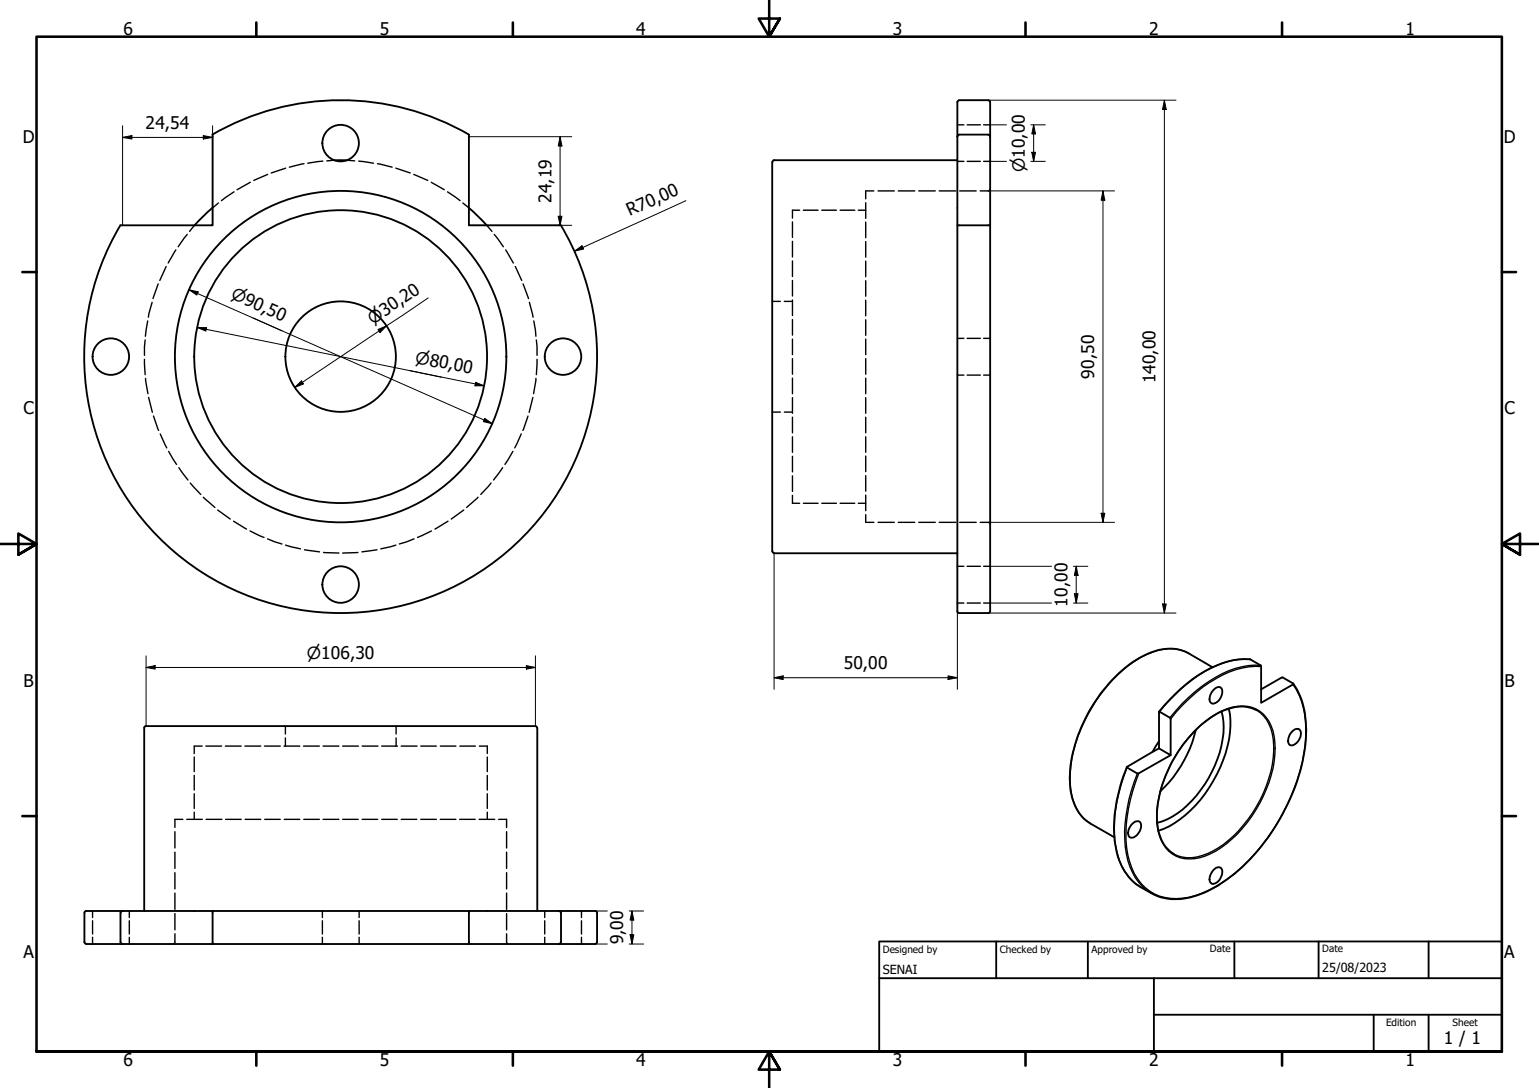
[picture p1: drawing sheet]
<svg xmlns="http://www.w3.org/2000/svg" width="420mm" height="297mm" viewBox="0 0 420 297" stroke-linecap="round" stroke-linejoin="round" font-family="sans-serif">
<!-- layer: Hidden (ISO) -->
<g fill="none" stroke="#000" stroke-width=".38">
<path d="M261.4 34.1h1.7M264 34.1h3.7M268.5 34.1h1.8M59.6 55.4l-1.6 1.4M63.9 52.4l-3.4 2.4M68.3 49.8l-3.6 2M73.1 47.6l-3.8 1.7M78 45.9l-4 1.3M83 44.7l-4 .9M88.1 44l-4.1 .6M91.2 43.7l-2 .2M94.8 43.7l2 .2"/>
<path d="M97.9 44l4.1 .6M103.1 44.7l4 .9M108.1 45.9l3.9 1.3M113 47.6l3.8 1.7M117.7 49.8l3.6 2M122.2 52.4l3.4 2.4M126.4 55.4l1.6 1.4M218.3 57.4h-2v2.1M219.3 57.4h4M224.3 57.4h4M229.4 57.4h4M234.3 57.4h2"/>
<path d="M236.3 55.4v4.2M238.6 52.1h-2.3v2.2M239.7 52.1h4.5M245.2 52.1h4.5M250.8 52.1h4.5M256.4 52.1h4.5M261.4 44.1h1.7M262 52.1h4.5M264 44.1h3.7M268.5 44.1h1.8M270.1 52.1h-2.5M270.3 51.6v.3"/>
<path d="M43.2 77.5l-1.4 4M45.3 72.8l-1.7 3.8M48 68.2l-2.1 3.6M51.1 64l-2.5 3.4M53.1 61.5l-1.3 1.7M132.9 61.5l1.4 1.7M134.9 64l2.5 3.4M138 68.2l2.1 3.6M140.7 72.8l1.7 3.8M142.8 77.5l1.5 4M216.3 60.6v4.2M216.3 65.9v4.3"/>
<path d="M216.3 71.2v4.3M216.3 76.6v4.2M236.3 60.6v4.3M236.3 66v4.2M236.3 71.3v4.3M236.3 76.6v4.3M39.4 98.1l.2 4.2M39.6 92.8l-.2 4.2M40.3 87.6l-.6 4.2M41.5 82.5l-1 4.1M144.5 82.5l1 4.1M145.7 87.6l.6 4.2"/>
<path d="M146.4 92.8l.2 4.2M146.6 98.1l-.2 4.2M210.8 82.3h2.2M214.1 82.3h2.2M216.3 81.9v4.3M216.3 87.2v4.3M216.3 92.6v4.2M216.3 97.9v4.3M236.3 82v4.2M236.3 87.3v4.3M236.3 92.6v4.2M236.3 97.9v4.3"/>
<path d="M261.4 92.4h1.7M264 92.4h3.7M268.5 92.4h1.8M39.8 103.3l.6 4.2M40.6 108.5l1 4.1M41.9 113.6l1.4 3.9M43.8 118.5l1.7 3.8M142.3 118.5l-1.8 3.8M144.1 113.6l-1.4 3.9M145.5 108.5l-1 4.1M146.3 103.3l-.6 4.2M210.8 112.5h2.2"/>
<path d="M214.1 112.5h2.2M216.3 103.2v4.3M216.3 108.6v4.2M216.3 113.9v4.3M216.3 119.2v4.3M236.3 103.2v4.3M236.3 108.6v4.2M236.3 113.9v4.3M236.3 119.2v4.3M261.4 102.4h1.7M264 102.4h3.7M268.5 102.4h1.8"/>
<path d="M46 123.2l2.2 3.6M48.8 127.7l2.5 3.3M51.9 131.9l2.9 3.1M55.5 135.7l3.2 2.8M59.4 139.2l3.5 2.5M126.6 139.2l-3.4 2.5M130.5 135.7l-3.1 2.8M134 131.9l-2.7 3.1M137.2 127.7l-2.5 3.3M140 123.2l-2.1 3.6M216.3 124.6v4.2M216.3 129.9v4.3"/>
<path d="M216.3 135.2v2.2h2M219.3 137.4h4M224.3 137.4h4M229.4 137.4h4M234.3 137.4h2M236.3 124.5v4.3M236.3 129.8v4.3M236.3 135.2v4.2M63.8 142.3l3.5 2.1M68.3 145l3.8 1.7M73 147.1l4 1.4M78 148.8l4 1"/>
<path d="M83.1 150.1l4.1 .6M88.3 150.8l4.2 .2M97.7 150.8l-4.2 .2M102.9 150.1l-4.1 .6M108.1 148.8l-4.2 1M113 147.1l-4 1.4M117.8 145l-3.8 1.7M122.3 142.3l-3.6 2.1M236.3 140.5v2.1h2.3M239.7 142.6h4.5M245.2 142.6h4.5M250.8 142.6h4.5"/>
<path d="M256.4 142.6h4.5M261.4 154.6h1.7M262 142.6h4.5M264 154.6h3.7M267.6 142.6l2.5 .1M268.5 154.6h1.8M270.3 142.9v.2M261.4 164.6h1.7M264 164.6h3.7M268.5 164.6h1.8M77.9 198.2v2.2M108.1 198.2v2.2"/>
<path d="M53 206.7v4M53 211.7v4M53 216.7v4M55.2 203.7h-2.2v2M56.2 203.7h4.3M61.5 203.7h4.3M66.9 203.7h4.3M72.2 203.7h4.3M77.5 203.7h4.4M77.9 201.5v2.2M82.9 203.7h4.3M88.2 203.7h4.3"/>
<path d="M93.5 203.7h4.4M98.9 203.7h4.3M104.2 203.7h4.3M108.1 201.5v2.2M109.5 203.7h4.4M114.9 203.7h4.2M120.2 203.7h4.3M125.5 203.7h4.3M130.9 203.7h2.1v2M133 206.7v4M133 211.7v4M133 216.7v4"/>
<path d="M47.8 227.1v4.4M47.8 232.6v4.5M47.8 238.2v4.5M49.9 223.7h-2.1v2.2M51 223.7h4.2M53 221.7v2M56.3 223.7h4.3M61.6 223.7h4.2M66.9 223.7h4.3M72.3 223.7h4.2M77.6 223.7h4.3M82.9 223.7h4.3"/>
<path d="M88.2 223.7h4.3M93.5 223.7h4.3M98.9 223.7h4.2M104.2 223.7h4.3M109.5 223.7h4.3M114.9 223.7h4.2M120.2 223.7h4.3M125.5 223.7h4.2M130.8 223.7h4.3M133 221.7v2M136.1 223.7h2.2v2.2M138.3 227.1v4.4"/>
<path d="M138.3 232.6v4.5M138.3 238.2v4.5M25.3 248.7v1.8M25.3 251.4v3.6M25.3 255.9v1.8M35.3 248.7v1.8M35.3 251.4v3.6M35.3 255.9v1.8M47.5 257.6l-.3 .1M47.8 254.9l-.1 2.5M47.8 243.8v4.5M47.8 249.4v4.5"/>
<path d="M88 248.7v1.8M88 251.4v3.6M88 255.9v1.8M98 248.7v1.8M98 251.4v3.6M98 255.9v1.8M138.3 254.9l.1 2.5M138.3 243.8v4.5M138.3 249.4v4.5M138.6 257.6l.1 .1M148.7 248.7v1.8M148.7 251.4v3.6"/>
<path d="M148.7 255.9v1.8M158.7 248.7v1.8M158.7 251.4v3.6M158.7 255.9v1.8"/>
</g>
<!-- layer: Visible (ISO) -->
<g fill="none" stroke="#000" stroke-width=".51">
<path d="M128 36.7a70 70 0 0 0-70 0v24.8h-25.1a70 70 0 0 0 60.1 105.9 70 70 0 0 0 60.1-105.9h-25.1v-24.7M261.4 37.3l.4-.5h8l.4 .1 .1 .4M261.4 27.9v33.6M261.8 27.4h8M261.8 27.4l-.4 .5M269.8 27.4l.5 .5M270.3 27.9v139l-.5 .5M58 56.7l-4.9 4.8M91.2 43.8h3.6M128 56.7l4.9 4.8M210.8 44.2v106.3M211.3 43.7h50.1"/>
<path d="M211.4 43.7l-.5 .5M270.3 61.5h-8.9v105.4v.2l.4 .3h8M53 97.4a40 40 0 0 1 59.2-35.1 40 40 0 0 1 2.3 68.8 40 40 0 0 1-61.4-31l-.1-2.7M210.9 150.5l.5 .5M211.3 151.1h50.1M146.1 198.2l.5 .5M146.2 198.2l-106.6 .1-.2 .4v50M146.7 198.7v50M326.5 199.3a34.1 34.1 0 0 1-9.7 16.7M331 182.2l-6.5-3.8a12.5 12.5 0 0 0-11.7 .3 38.4 38.4 0 0 0-17 18.6 32 32 0 0 0-3.2 20.2 11.6 11.6 0 0 0 5.1 7.3l6.5 3.8M331.2 188.5a1.76 1.76 0 0 1 2.1-.7 3.1 3.1 0 0 1-1.7 4.2 1.16 1.16 0 0 1-1.3-.4 1.16 1.16 0 0 1 0-1.3zM333.5 194.2a25 25 0 0 1-3.6 18.3 26.3 26.3 0 0 1-12.7 11.8l-1.3 .3"/>
<path d="M335.5 193.5a27 27 0 0 1-3.3 17.9 31.8 31.8 0 0 1-14.5 14.9l-1.5 .5M343.1 193.9a9.9 9.9 0 0 0-8.8 0 32 32 0 0 0-15.7 17.1 26.9 26.9 0 0 0-2.3 16.1 9.4 9.4 0 0 0 4.2 6.1M344.3 188.2l5.7-3.2 3.1 1.7-8.8 5.2v-10.1l-3-1.8a22.1 22.1 0 0 0-14.1 4.3l-4.8 3.7-3.1 3-2.9 3.3M352.6 199.9a1.33 1.33 0 0 1 1.3-.9 1.33 1.33 0 0 1 1.3 .9 3.4 3.4 0 0 1-2.6 3.6 1.2 1.2 0 0 1-.9-1.8l.5-1.2zM353.1 186.7a23 23 0 0 1 3.4 15.4 56 56 0 0 1-21.7 38.1 22.9 22.9 0 0 1-16.1 5.1l-1.8-.3a31.3 31.3 0 0 1-6.9-3.7 18.2 18.2 0 0 1-5.8-14 42.8 42.8 0 0 1 3.5-17.9M316.4 204.3l-8.8 5.1 .1 .1 3 1.7 8.9-5v-9.9l-.2-.4-3-1.6v10l3.2 1.9M316.4 202.4l-1.8 2.9M308.9 225.1a1.88 1.88 0 0 1 2.2-.8 3.1 3.1 0 0 1-2.2 4.4 1.56 1.56 0 0 1-.7-2.5zM331.2 237.7a1.33 1.33 0 0 1 1.2-.9 1.33 1.33 0 0 1 1.3 .9 3.4 3.4 0 0 1-2.5 3.6 1.56 1.56 0 0 1-.7-2.4zM23.1 249.2v8M23.1 257.2l.4 .5M23.5 257.7h139"/>
<path d="M23.5 248.7h34.5M23.5 248.7l-.4 .5M33.5 248.7l-.4 .1-.2 .4v8l.6 .5M58 248.7h70v9M58 248.7v9M128 248.7h34.5l.5 .5M152.6 248.7l.4 .1 .2 .4v8l-.6 .5M163 257.2l-.5 .5M163 249.2v8"/>
<circle cx="93" cy="39.1" r="5"/>
<circle cx="30.3" cy="97.4" r="5"/>
<circle cx="93" cy="97.4" r="45.2"/>
<circle cx="93" cy="97.4" r="15.1"/>
<circle cx="153.7" cy="97.4" r="5"/>
<circle cx="93" cy="159.6" r="5"/>
</g>
<!-- layer: Visible Narrow (ISO) -->
<path d="M324.5 178.4a12 12 0 0 0-11.4 .3 36.7 36.7 0 0 0-16 16.2 35.8 35.8 0 0 0-4.9 19.9 12.7 12.7 0 0 0 5.5 10M326.1 199.6a21 21 0 0 1 11.7-6.8 8.5 8.5 0 0 1 9.7 6.8 26.9 26.9 0 0 1-2.6 17.8 33.8 33.8 0 0 1-14.4 15.7 10.5 10.5 0 0 1-10.5 0 11.7 11.7 0 0 1-4.2-10.1 35.8 35.8 0 0 1 10.3-23.4zM341.3 180a22.5 22.5 0 0 0-14.2 4.5 49.8 49.8 0 0 0-10.6 9.8M343.1 193.9a10.9 10.9 0 0 1 4.6 9.5 34.9 34.9 0 0 1-15.2 28.2 12.6 12.6 0 0 1-10.9 2.1l-1.1-.5M344.2 181.7a22.3 22.3 0 0 0-14.3 4.4 45.8 45.8 0 0 0-10.5 9.8M344.3 182a22.5 22.5 0 0 0-14.2 4.4 47.3 47.3 0 0 0-10.5 9.9M353 186.9a22.4 22.4 0 0 1 3.5 14.3 55.6 55.6 0 0 1-19.1 36.9 28.7 28.7 0 0 1-14.5 7.1 12.7 12.7 0 0 1-14.5-9.9 36 36 0 0 1 1.6-21.8l.9-2.4M307.7 209.5a41 41 0 0 0-3 22 15.3 15.3 0 0 0 6.8 10.7M310.5 211.2a41 41 0 0 0-3 22 14.7 14.7 0 0 0 6.8 10.6" fill="none" stroke="#000" stroke-width=".38"/>
<!-- layer: Border (ISO) -->
<g fill="none" stroke="#000" stroke-width=".7">
<path d="M70 6.1v3.9M140 6.1v3.9M210 0v10l-2.9-4.9h5.8l-2.9 4.9 2.9-4.9M280 6.1v3.9M350 6.1v3.9M6.1 74.3h3.9M410 74.3h3.9M0 148.5h10l-5-2.8v5.7l5-2.9-5 2.9M420 148.5h-10l5-2.8v5.7l-5-2.9 5 2.9M6.1 222.8h3.9M410 222.8h3.9M10 287.1v-277.1h400v277.1h-400h400"/>
<path d="M70 287.1v3.8M140 287.1v3.8M212.9 292l-2.9-4.9 2.9 4.9h-5.8l2.9-4.9v9.9M280 287.1v3.8M350 287.1v3.8"/>
</g>
<!-- layer: Title (ISO) -->
<path d="M240 257h170v30.1h-170zM272 257v10.1M297 257v10.1M337 257v10.1M360 257v10.1M390 257v10.1M240 267.1h170M315 277h95M315 267.1v20M375 277v10.1M390 277v10.1" fill="none" stroke="#000" stroke-width=".51"/>
<!-- layer: Dimension (ISO) -->
<g fill="none" stroke="#000" stroke-width=".27">
<path d="M33.5 37.5l2.5-.5v1zM33.5 37.5h24.5M33.5 34.3v27.2M55.5 37l2.5 .5-2.5 .5zM58 34.3v27.2M128 37.3h28.1M152.9 37.3l.5 2.6h-1zM152.9 37.3v24.2M269.8 27.4h51.3M270.3 34.1h4.5M281.4 34.1h4M282.2 34.1l.5 2.5h-1z"/>
<path d="M282.2 34.1v10M317.9 27.4l.5 2.5h-1zM317.9 27.4v140M152.4 59h1l-.5 2.5zM187.3 54.8l-30.5 13.8M269.8 52.1h34.5M270.3 44.1h4.5M281.4 44.1h4M281.7 41.6h1l-.5 2.5zM301.1 52.1l.5 2.6h-1zM301.1 52.1v90.5M51.6 79.1l2.5 .6-.4 .9z"/>
<path d="M51.6 79.1l82.8 36.6M128 61.5h28.1M156.8 68.6l2.1-1.5 .4 .9zM53.8 89.4l2.6 .1-.2 .9zM53.8 89.4l78.4 15.9M69.1 86.8l7.9 3.5M103.2 90l2.3-1.1-1.7 1.9zM116.9 81.3l-36.4 24.5M80.5 105.8l1.8-1.8 .6 .8zM112 101.2l8.5 1.8M129.9 104.4l2.3 .9h-2.5zM132.3 114.2l2.1 1.5-2.4-.6z"/>
<path d="M211.3 151.1v37.1M261.4 151.1v37.1M269.8 142.6h34.5M270.3 154.6h16.8M293.1 154.6h3.9M293.8 154.6l.5 2.5h-1zM293.8 154.6v10M300.6 140.1h1l-.5 2.5zM39.9 179.1v19.1M146.2 179.1v19.1M269.8 167.4h51.3M270.3 164.6h16.8"/>
<path d="M293.1 164.6h3.9M293.3 162.1h1l-.5 2.5zM317.4 164.9h1l-.5 2.5zM39.9 182.2l2.5-.5v1zM39.9 182.2h106.3M143.7 181.7l2.5 .5-2.5 .5zM211.3 185l2.5-.5v1zM211.3 185h50.1M258.8 184.5l2.6 .5-2.6 .5zM162.5 248.7h3.3M162.5 257.7h3.3M171.8 248.7h3.9"/>
<path d="M171.8 257.7h3.9M172 255.2h1l-.5 2.5zM172.5 248.7l.5 2.5h-1zM172.5 248.7v9"/>
</g>
<g fill="#000">
<path d="M33.5 37.5l2.5-.5v1z" fill-rule="evenodd"/>
<path d="M55.5 37l2.5 .5-2.5 .5z" fill-rule="evenodd"/>
<path d="M152.9 37.3l.5 2.6h-1z" fill-rule="evenodd"/>
<path d="M282.2 34.1l.5 2.5h-1z" fill-rule="evenodd"/>
<path d="M317.9 27.4l.5 2.5h-1z" fill-rule="evenodd"/>
<path d="M152.4 59h1l-.5 2.5z" fill-rule="evenodd"/>
<path d="M281.7 41.6h1l-.5 2.5z" fill-rule="evenodd"/>
<path d="M301.1 52.1l.5 2.6h-1z" fill-rule="evenodd"/>
<path d="M51.6 79.1l2.5 .6-.4 .9z" fill-rule="evenodd"/>
<path d="M156.8 68.6l2.1-1.5 .4 .9z" fill-rule="evenodd"/>
<path d="M53.8 89.4l2.6 .1-.2 .9z" fill-rule="evenodd"/>
<path d="M103.2 90l2.3-1.1-1.7 1.9z" fill-rule="evenodd"/>
<path d="M80.5 105.8l1.8-1.8 .6 .8z" fill-rule="evenodd"/>
<path d="M129.9 104.4l2.3 .9h-2.5z" fill-rule="evenodd"/>
<path d="M132.3 114.2l2.1 1.5-2.4-.6z" fill-rule="evenodd"/>
<path d="M293.8 154.6l.5 2.5h-1z" fill-rule="evenodd"/>
<path d="M300.6 140.1h1l-.5 2.5z" fill-rule="evenodd"/>
<path d="M293.3 162.1h1l-.5 2.5z" fill-rule="evenodd"/>
<path d="M317.4 164.9h1l-.5 2.5z" fill-rule="evenodd"/>
<path d="M39.9 182.2l2.5-.5v1z" fill-rule="evenodd"/>
<path d="M143.7 181.7l2.5 .5-2.5 .5z" fill-rule="evenodd"/>
<path d="M211.3 185l2.5-.5v1z" fill-rule="evenodd"/>
<path d="M258.8 184.5l2.6 .5-2.6 .5z" fill-rule="evenodd"/>
<path d="M172 255.2h1l-.5 2.5z" fill-rule="evenodd"/>
<path d="M172.5 248.7l.5 2.5h-1z" fill-rule="evenodd"/>
</g>
<g font-size="4.8">
<text x="33.7" y="9.6">6</text>
<text x="103.7" y="9.6">5</text>
<text x="173.7" y="9.6">4</text>
<text x="243.7" y="9.6">3</text>
<text x="313.7" y="9.6">2</text>
<text x="383.7" y="9.6">1</text>
<text x="39.8" y="35.1">24,54</text>
<text x="6.2" y="38.9">D</text>
<text x="410.5" y="38.9">D</text>
<text x="150.6" y="55.4" transform="rotate(-90 150.6 55.4)">24,19</text>
<text x="172" y="59.1" transform="rotate(-24 172 59.1)">R70,00</text>
<text x="298.7" y="103.4" transform="rotate(-90 298.7 103.4)">90,50</text>
<text x="315.5" y="104.7" transform="rotate(-90 315.5 104.7)">140,00</text>
<text x="6.4" y="113.1">C</text>
<text x="410.7" y="113.1">C</text>
<text x="291.5" y="165.6" transform="rotate(-90 291.5 165.6)">10,00</text>
<text x="230.4" y="182.6">50,00</text>
<text x="6.4" y="187.4">B</text>
<text x="410.7" y="187.4">B</text>
<text x="170.1" y="257.9" transform="rotate(-90 170.1 257.9)">9,00</text>
<text x="6.4" y="261.7">A</text>
<text x="410.7" y="261.7">A</text>
<text x="394.2" y="285">1 / 1</text>
<text x="33.7" y="290.9">6</text>
<text x="103.7" y="290.9">5</text>
<text x="173.7" y="290.9">4</text>
<text x="243.7" y="290.9">3</text>
<text x="313.7" y="290.9">2</text>
<text x="383.7" y="290.9">1</text>
</g>
<g font-size="4.6">
<text x="279.8" y="47" transform="rotate(-90 279.8 47)">⌀10,00</text>
<text x="62.8" y="81.4" transform="rotate(24 62.8 81.4)">⌀90,50</text>
<text x="101.8" y="88.6" transform="rotate(-34 101.8 88.6)">⌀30,20</text>
<text x="113.2" y="99" transform="rotate(12 113.2 99)">⌀80,00</text>
<text x="83.8" y="179.8">⌀106,30</text>
</g>
<g font-size="3.4">
<text x="241" y="266">SENAI</text>
<text x="361" y="265.5">25/08/2023</text>
</g>
<g font-size="2.7">
<text x="241" y="260.1">Designed by</text>
<text x="273" y="260.1">Checked by</text>
<text x="298" y="260.1">Approved by</text>
<text x="330.3" y="260">Date</text>
<text x="361" y="260">Date</text>
<text x="378.4" y="280.1">Edition</text>
<text x="396.6" y="280.1">Sheet</text>
</g>
</svg>
